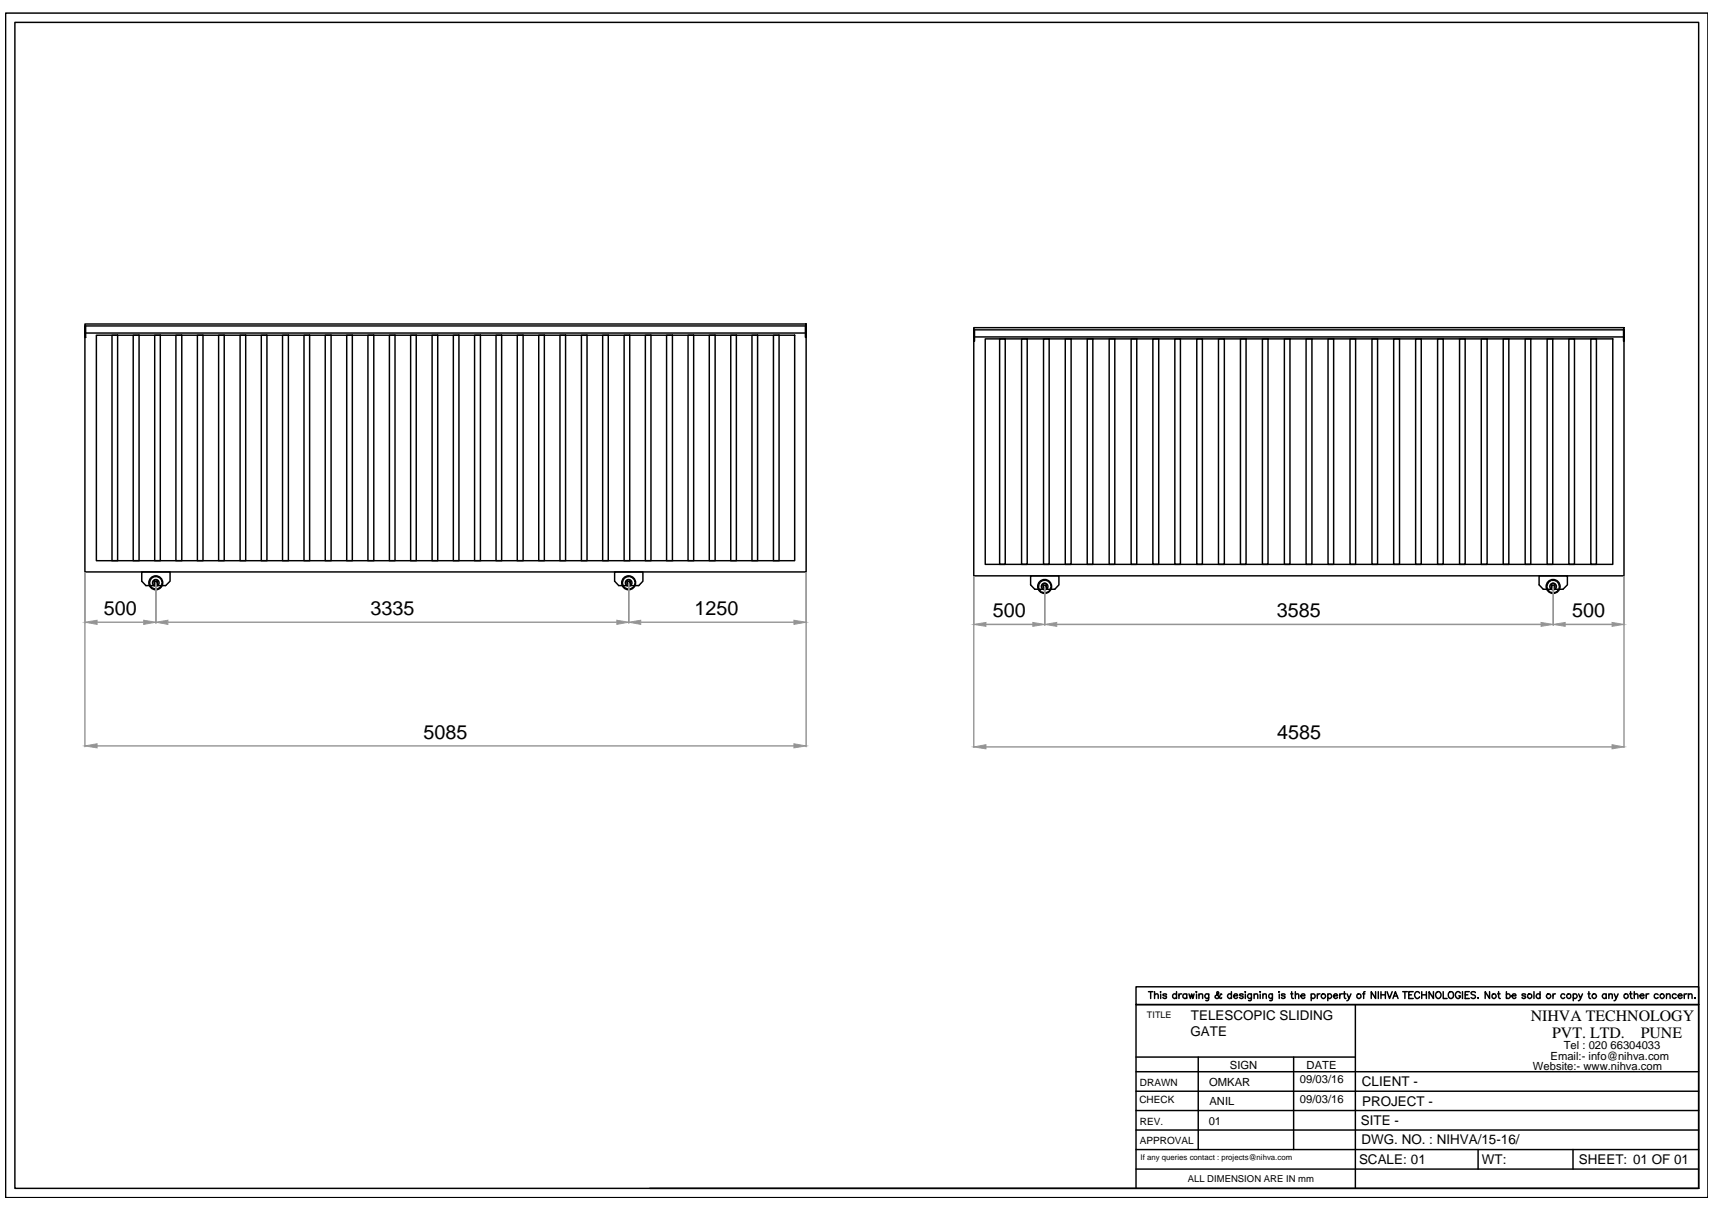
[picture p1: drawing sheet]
<svg xmlns="http://www.w3.org/2000/svg" width="297mm" height="210mm" viewBox="0 0 297 210" stroke-linecap="round" stroke-linejoin="round" font-family="sans-serif">
<!-- layer: 0 -->
<g fill="none" stroke="#000" stroke-width=".25">
<path d="M1 2.3h295.3v205.5h-295.3zM2.6 3.9h292.1v202.2h-292.1zM14.7 56.2h125.2v43h-125.2zM14.7 56.5h125.2v1.3h-125.2zM14.7 56.5h.2v2h-.2zM16.7 58.2h121.2v39.1h-121.2zM19.4 58.2h1v39.1h-1zM23.1 58.2h1v39.1h-1zM26.8 58.2h1v39.1h-1zM30.5 58.2h1v39.1h-1zM34.2 58.2h1v39.1h-1zM37.9 58.2h1v39.1h-1z"/>
<path d="M41.7 58.2h.9v39.1h-.9zM45.3 58.2h1v39.1h-1zM49 58.2h1v39.1h-1zM52.7 58.2h1v39.1h-1zM56.4 58.2h1v39.1h-1zM60.2 58.2h.9v39.1h-.9zM63.8 58.2h1.1v39.1h-1.1zM67.6 58.2h.9v39.1h-.9zM71.2 58.2h1v39.1h-1zM75 58.2h.9v39.1h-.9zM78.7 58.2h.9v39.1h-.9zM82.3 58.2h1.1v39.1h-1.1z"/>
<path d="M86.1 58.2h.9v39.1h-.9zM89.7 58.2h1.1v39.1h-1.1zM93.5 58.2h.9v39.1h-.9zM97.2 58.2h.9v39.1h-.9zM100.9 58.2h1v39.1h-1zM104.6 58.2h.9v39.1h-.9zM108.3 58.2h1v39.1h-1zM112 58.2h.9v39.1h-.9zM115.7 58.2h1v39.1h-1zM119.4 58.2h1v39.1h-1zM123.1 58.2h1v39.1h-1zM126.8 58.2h1v39.1h-1z"/>
<path d="M130.5 58.2h.9v39.1h-.9zM134.2 58.2h1v39.1h-1zM139.7 56.5h.2v2h-.2zM169 56.8h112.8v43.1h-112.8zM169 57.2h112.8v1.2h-112.8zM169 57.2h.1v2h-.1zM170.9 58.8h108.9v39.1h-108.9zM173.4 58.8h1v39.1h-1zM177.2 58.8h1v39.1h-1zM181.1 58.8h.9v39.1h-.9zM184.8 58.8h1v39.1h-1zM188.6 58.8h1v39.1h-1z"/>
<path d="M192.4 58.8h1v39.1h-1zM196.3 58.8h.9v39.1h-.9zM200 58.8h1v39.1h-1zM203.8 58.8h1v39.1h-1zM207.6 58.8h1v39.1h-1zM211.4 58.8h1v39.1h-1zM215.2 58.8h1v39.1h-1zM219 58.8h1v39.1h-1zM222.8 58.8h1v39.1h-1zM226.6 58.8h1v39.1h-1zM230.4 58.8h1v39.1h-1zM234.2 58.8h1v39.1h-1z"/>
<path d="M238 58.8h1v39.1h-1zM241.8 58.8h1v39.1h-1zM245.6 58.8h1v39.1h-1zM249.4 58.8h1v39.1h-1zM253.2 58.8h1v39.1h-1zM257 58.8h1v39.1h-1zM260.8 58.8h1v39.1h-1zM264.6 58.8h1v39.1h-1zM268.4 58.8h1v39.1h-1zM272.2 58.8h1v39.1h-1zM276 58.8h1v39.1h-1zM281.7 57.2l.1 2z"/>
<path d="M267 99.9h4.9v1.6l-.7 .7h-1.4v-.7a.32 .32 0 0 0-.3-.3 .32 .32 0 0 0-.3 .3v.7h-1.4l-.8-.7zM26 101.2l.1 .4M26 100.8v.3M26.2 101.7l.2 .2M26.2 100.4l-.1 .3M26.5 102l.3 .1M26.6 100.1l-.2 .2M26.7 100.9a.32 .32 0 0 1 .3-.3 .32 .32 0 0 1 .3 .3v.7h1.4l.8-.8v-1.6h-4.9v1.6l.7 .8h1.5v-.7M27.1 100l-.3 .1M27.3 100.1l.3 .1M27.3 102.1l-.3 .1M27.7 100.3l.2 .2"/>
<path d="M27.7 101.9l-.3 .2M28 100.7l.1 .3M28 101.6l-.2 .2M28.1 101.1v.3M108 101.2l.1 .4M108.1 100.8l-.1 .3M108.2 101.7l.2 .2M108.3 100.4l-.2 .3M108.5 102l.3 .1M108.7 100.1l-.3 .2M108.8 100.9a.32 .32 0 0 1 .3-.3 .32 .32 0 0 1 .3 .3v.7h1.4l.7-.8v-1.6h-4.9v1.6l.8 .8h1.4v-.7M109.2 100l-.4 .1"/>
<path d="M109.3 100.1l.3 .1M109.3 102.1l-.3 .1M109.8 100.3l.2 .2M109.8 101.9l-.3 .2M110.1 100.7l.1 .3M110.1 101.6l-.2 .2M110.2 101.1l-.1 .3M180.2 101.9l.1 .3M180.3 101.4l-.1 .4M180.4 102.3l.2 .3M180.5 101l-.2 .3M180.8 102.7l.2 .1"/>
<path d="M180.9 100.7l-.3 .2M180.9 101.5a.32 .32 0 0 1 .4-.3 .32 .32 0 0 1 .3 .3v.7h1.4l.7-.7v-1.6h-4.9v1.6l.7 .7h1.5v-.7M181 100.7h.4M181.5 100.7l.3 .1M181.5 102.8h-.3M181.9 100.9l.3 .3M181.9 102.6l-.2 .2M182.2 101.3l.1 .3M182.2 102.2l-.1 .3M182.4 101.8l-.1 .3M268.4 101.9l.1 .3M268.5 101.4l-.1 .4"/>
<path d="M268.6 102.3l.2 .3M268.7 101l-.2 .3M268.9 102.7l.3 .1M269.1 100.7l-.3 .2M269.2 100.7h.3M269.7 100.7l.3 .1M269.7 102.8h-.3M270.1 100.9l.2 .3M270.1 102.6l-.2 .2M270.4 101.3l.1 .3M270.4 102.2l-.1 .3M270.6 101.8l-.1 .3"/>
<path d="M199.3 172h.7M199.6 172v1.2M200.3 172.6l.3-.2 .3 .1 .1 .7M200.3 172v1.2M201.3 172.1h.1M201.4 172.5v.7M202.4 172.6l-.2-.2-.4 .2 .6 .3v.1a.36 .36 0 0 1-.6 0M204.1 172.6a.38 .38 0 0 0-.5-.1 .38 .38 0 0 0 0 .6 .38 .38 0 0 0 .5-.1M204.1 172v1.2M204.6 172.4v.8M205 172.4a.36 .36 0 0 0-.4 .3M205.9 172.6a.38 .38 0 0 0-.5-.1 .38 .38 0 0 0 0 .6 .38 .38 0 0 0 .5-.1"/>
<path d="M205.9 172.4v.8M206.3 172.4l.2 .8 .3-.8 .2 .8 .2-.8M207.5 172.1h.1zM207.6 172.5v.7M208 172.6l.3-.2 .3 .1 .1 .7M208 172.4v.8M209.7 172.4v1.1l-.2 .1h-.3M209.7 172.6a.38 .38 0 0 0-.5-.1 .38 .38 0 0 0 0 .6 .38 .38 0 0 0 .5-.1M212 172.5l-.2-.1-.2 .5-.3 .3h-.3l-.2-.2 .1-.3 .6-.4-.2-.3-.2 .2 .1 .3 .3 .5 .3 .2 .2-.1M213.7 172.6a.38 .38 0 0 0-.6-.1 .38 .38 0 0 0 0 .6 .38 .38 0 0 0 .6-.1M213.7 172v1.2M214 172.7h.7a.34 .34 0 0 0-.3-.3 .34 .34 0 0 0-.4 .3l.1 .3a.33 .33 0 0 0 .6 0"/>
<path d="M215.7 172.6l-.2-.2-.4 .2 .5 .3 .1 .1a.36 .36 0 0 1-.6 0M216 172.1h.1M216.1 172.5v.7M217.1 172.4v1.1l-.2 .1h-.3M217.1 172.6a.38 .38 0 0 0-.5-.1 .38 .38 0 0 0 0 .6 .38 .38 0 0 0 .5-.1M217.6 172.6l.3-.2 .2 .1 .1 .7M217.6 172.4v.8M218.6 172.1h.1M218.7 172.5v.7M219.1 172.6l.3-.2 .3 .1v.7M219.1 172.4v.8M220.8 172.4l-.1 1.1-.1 .1h-.3"/>
<path d="M220.8 172.6a.36 .36 0 0 0-.6-.1 .36 .36 0 0 0 0 .6 .36 .36 0 0 0 .6-.1M221.9 172.1h.1zM222 172.5v.7M223 172.6l-.3-.2-.3 .1-.1 .1 .1 .1 .4 .1 .2 .2a.38 .38 0 0 1-.7 0M223.9 172.4h.4M224.1 172v1l.1 .1 .2 .1M224.7 172.6l.3-.2 .3 .1v.7M224.7 172v1.2M225.7 172.7h.7a.34 .34 0 0 0-.3-.3 .34 .34 0 0 0-.4 .3l.1 .3a.33 .33 0 0 0 .6 0M227.5 172.6a.38 .38 0 0 1 .6-.1 .38 .38 0 0 1 0 .6 .38 .38 0 0 1-.6-.1M227.5 172.4v1.2M228.6 172.4v.8"/>
<path d="M229 172.4a.36 .36 0 0 0-.4 .3M230.4 172.6a.38 .38 0 0 1 .5-.1 .38 .38 0 0 1 0 .6 .38 .38 0 0 1-.5-.1M230.4 172.4v1.2M231.4 172.7h.7a.37 .37 0 0 0-.6-.2 .37 .37 0 0 0 .1 .6l.2 .1 .3-.2M232.5 172.4v.8M232.9 172.4a.36 .36 0 0 0-.4 .3M233.1 172.4h.4M233.3 172v1v.1l.2 .1M233.7 172.4l.4 .8 .3-.8M234.1 173.2l-.1 .2-.3 .2M235.2 174.3v31.8M236.4 172.4h.4"/>
<path d="M236.9 172l-.3 .1v.1v1M238.7 172v1.2l-.8-1.2v1.2M239.1 172v1.2M239.6 172v1.2M239.6 172.6h.8M240.4 172v1.2M240.7 172l.4 1.2 .5-1.2M241.7 173.2l.4-1.2 .5 1.2M241.9 172.8h.5M243.4 172h.8M243.8 172v1.2M244.4 172.6h.5"/>
<path d="M245.2 172h-.8v1.2h.8M246.3 172.3a.44 .44 0 0 0-.5-.3 .44 .44 0 0 0-.4 .5v.2a.43 .43 0 0 0 .4 .5 .43 .43 0 0 0 .5-.3M246.7 172.6h.8M246.7 172v1.2M247.5 172v1.2M248.7 172v1.2l-.8-1.2v1.2M249.2 172.2l.1-.1a.58 .58 0 0 1 .7 .5 .58 .58 0 0 1-.6 .6l-.3-.5zM250.4 172v1.2h.7M251.5 172.1l.1-.1a.59 .59 0 0 1 .6 .6 .59 .59 0 0 1-.6 .6 .72 .72 0 0 1-.1-1.1zM253.4 172.3a.44 .44 0 0 0-.5-.3 .44 .44 0 0 0-.4 .5v.2a.43 .43 0 0 0 .4 .5 .43 .43 0 0 0 .5-.5h-.3M253.7 172v1.2M254.2 172.6h.5"/>
<path d="M254.9 172h-.7v1.2h.7M256 172.2l-.3-.2-.5 .2 .1 .2 .6 .3 .1 .3a.48 .48 0 0 1-.8 0M256.4 173.1l.1 .1zM258.4 172v1.2l-.7-1.2v1.2M259.8 172.4h.5M260 172v1l.3 .2M261.4 172.6a.38 .38 0 0 1 .5-.1 .38 .38 0 0 1 0 .6 .38 .38 0 0 1-.5-.1M261.4 172v1.2M262.3 172.7h.7a.34 .34 0 0 0-.3-.3 .34 .34 0 0 0-.4 .3l.1 .3a.33 .33 0 0 0 .6 0M264.7 172.6l-.2-.2-.4 .1v.1v.1l.4 .1 .2 .2a.38 .38 0 0 1-.6 0M266.1 172v1.2M267.2 172.6a.38 .38 0 0 0-.6-.1 .38 .38 0 0 0 0 .6 .38 .38 0 0 0 .6-.1"/>
<path d="M267.2 172v1.2M269.5 172.4v.8M269.9 172.4l-.3 .1-.1 .2M271.5 172.6a.38 .38 0 0 0-.6-.1 .38 .38 0 0 0 0 .6 .38 .38 0 0 0 .6-.1M273 172.6a.38 .38 0 0 1 .5-.1 .38 .38 0 0 1 0 .6 .38 .38 0 0 1-.5-.1M273 172.4v1.2M273.9 172.4l.3 .8 .4-.8M274.2 173.2v.2l-.3 .2M275.5 172.4h.4M275.7 172v1l.3 .2M278.7 172.6a.38 .38 0 0 0-.6-.1 .38 .38 0 0 0 0 .6 .38 .38 0 0 0 .6-.1M278.7 172.4v.8"/>
<path d="M279.1 172.6l.3-.2 .3 .1v.7M279.1 172.4v.8M280.1 172.4l.3 .8 .4-.8M280.4 173.2l-.1 .2-.3 .2M282.7 172.4h.5M282.9 172v1l.3 .2M283.5 172.6l.3-.2 .3 .1 .1 .7M283.5 172v1.2M284.6 172.7h.6a.37 .37 0 0 0-.6-.2 .37 .37 0 0 0 .1 .6 .32 .32 0 0 0 .5-.1M285.6 172.4v.8M286.1 172.4a.36 .36 0 0 0-.5 .3M287.7 172.6a.38 .38 0 0 0-.6-.1 .38 .38 0 0 0 0 .6 .38 .38 0 0 0 .6-.1"/>
<path d="M289.1 172.6l.3-.2 .3 .1 .1 .7M289.1 172.4v.8M290.8 172.6a.38 .38 0 0 0-.5-.1 .38 .38 0 0 0 0 .6 .38 .38 0 0 0 .5-.1M291.2 172.7h.6a.37 .37 0 0 0-.6-.2 .37 .37 0 0 0 .1 .6l.3 .1 .2-.2M292.2 172.4v.8M292.7 172.4a.36 .36 0 0 0-.5 .3M292.9 172.6l.3-.2 .3 .1 .1 .7M292.9 172.4v.8M294 173.1h.1zM197.1 196h97.6M197.1 192.6h97.6M197.1 189.3h97.6"/>
<path d="M197.1 185.9h97.6M197.1 183.4h38.1M197.1 199.4h97.6M207.9 183.4v16M224.5 183.4v16M256.5 199.4v3.4M272.9 199.4v3.4M112.7 206.1h182M197.1 206.1v-31.8h97.6h-97.6v-3.1h97.6v34.9M197.1 202.8h97.6"/>
<circle cx="27" cy="101.1" r=".23"/>
<circle cx="27" cy="101.1" r=".57"/>
<circle cx="27" cy="101.1" r="1.21"/>
<circle cx="109.1" cy="101.1" r=".23"/>
<circle cx="109.1" cy="101.1" r=".57"/>
<circle cx="109.1" cy="101.1" r="1.21"/>
<circle cx="181.3" cy="101.7" r=".23"/>
<circle cx="181.3" cy="101.7" r=".57"/>
<circle cx="181.3" cy="101.7" r="1.21"/>
<circle cx="269.5" cy="101.7" r=".23"/>
<circle cx="269.5" cy="101.7" r=".57"/>
<circle cx="269.5" cy="101.7" r="1.21"/>
<circle cx="229.6" cy="172.8" r=".39"/>
<circle cx="235.8" cy="172.8" r=".4"/>
<circle cx="259.2" cy="172.8" r=".39"/>
<circle cx="265.4" cy="172.8" r=".4"/>
<circle cx="268.7" cy="172.8" r=".39"/>
<circle cx="272.2" cy="172.8" r=".39"/>
<circle cx="276.6" cy="172.8" r=".39"/>
<circle cx="282.1" cy="172.8" r=".4"/>
<circle cx="288.4" cy="172.8" r=".39"/>
</g>
<g fill="none" stroke="#989898" stroke-width=".25">
<path d="M14.7 99.3v30.2M139.9 99.3v30.2M16.8 107.9h8.1M27.1 101.2v6.9M29.1 107.9h77.9M109.1 101.2v6.9M111.2 107.9h26.6M169 100v29.7M171.1 108.3h8.1M181.3 101.9v6.5M183.3 108.3h84.1M269.5 101.9v6.5"/>
<path d="M271.6 108.3h8.1M281.8 100v29.7M16.8 129.4h121M171.1 129.6h108.6"/>
</g>
<g fill="#989898" stroke="#989898" stroke-width=".17">
<path d="M24.9 107.6l2.2 .3-2.2 .4z"/>
<path d="M14.7 107.9l2.1-.3v.7z"/>
<path d="M27.1 107.9l2-.3v.7z"/>
<path d="M107 107.6l2.1 .3-2.1 .4z"/>
<path d="M109.1 107.9l2.1-.3v.7z"/>
<path d="M137.8 107.6l2.1 .3-2.1 .4z"/>
<path d="M169 108.3l2.1-.3v.7z"/>
<path d="M179.2 108l2.1 .3-2.1 .4z"/>
<path d="M181.3 108.3l2-.3v.7z"/>
<path d="M267.4 108l2.1 .3-2.1 .4z"/>
<path d="M269.5 108.3l2.1-.3v.7z"/>
<path d="M279.7 108l2.1 .3-2.1 .4z"/>
<path d="M137.8 129l2.1 .4-2.1 .3z"/>
<path d="M14.7 129.4l2.1-.4v.7z"/>
<path d="M169 129.6l2.1-.4v.7z"/>
<path d="M279.7 129.2l2.1 .4-2.1 .3z"/>
</g>
<g font-size="3.4">
<text x="18" y="106.7">500</text>
<text x="64.3" y="106.7">3335</text>
<text x="120.5" y="106.7">1250</text>
<text x="172.3" y="107">500</text>
<text x="221.5" y="107">3585</text>
<text x="272.8" y="107">500</text>
<text x="73.5" y="128.1">5085</text>
<text x="221.6" y="128.3">4585</text>
</g>
<g font-size="2.8">
<text x="265.6" y="177.1">NIHVA TECHNOLOGY</text>
<text x="269.3" y="180">PVT. LTD.</text>
<text x="284.7" y="180">PUNE</text>
</g>
<g font-size="2.3">
<text x="206.5" y="179.8">GATE</text>
<text x="206.6" y="176.9">TELESCOPIC SLIDING</text>
<text x="236.3" y="188.5">CLIENT -</text>
<text x="236.3" y="191.8">PROJECT -</text>
<text x="236.1" y="195.2">SITE -</text>
<text x="235.8" y="201.9">SCALE: 01</text>
<text x="236.2" y="198.5">DWG. NO. : NIHVA/15-16/</text>
<text x="257.1" y="201.9">WT:</text>
<text x="273.9" y="201.9">SHEET: 01 OF 01</text>
</g>
<g font-size="1.9">
<text x="213.4" y="185.4">SIGN</text>
<text x="226.7" y="185.4">DATE</text>
<text x="266" y="185.7">Website:- www.nihva.com</text>
<text x="269" y="183.8">Email:- info@nihva.com</text>
<text x="271.3" y="181.9">Tel : 020 66304033</text>
<text x="209.8" y="188.4">OMKAR</text>
<text x="209.8" y="191.8">ANIL</text>
<text x="225.6" y="187.9">09/03/16</text>
<text x="225.6" y="191.3">09/03/16</text>
<text x="209.7" y="195.2">01</text>
</g>
<g font-size="1.7">
<text x="197.7" y="191.3">CHECK</text>
<text x="197.8" y="188.3">DRAWN</text>
<text x="197.8" y="195.1">REV.</text>
<text x="197.8" y="198.4">APPROVAL</text>
<text x="206.1" y="205">ALL DIMENSION ARE IN mm</text>
</g>
<text font-size="1.6" x="199" y="176.6">TITLE</text>
<text font-size="1.4" x="197.9" y="201.2">If any queries contact : projects@nihva.com</text>
</svg>
